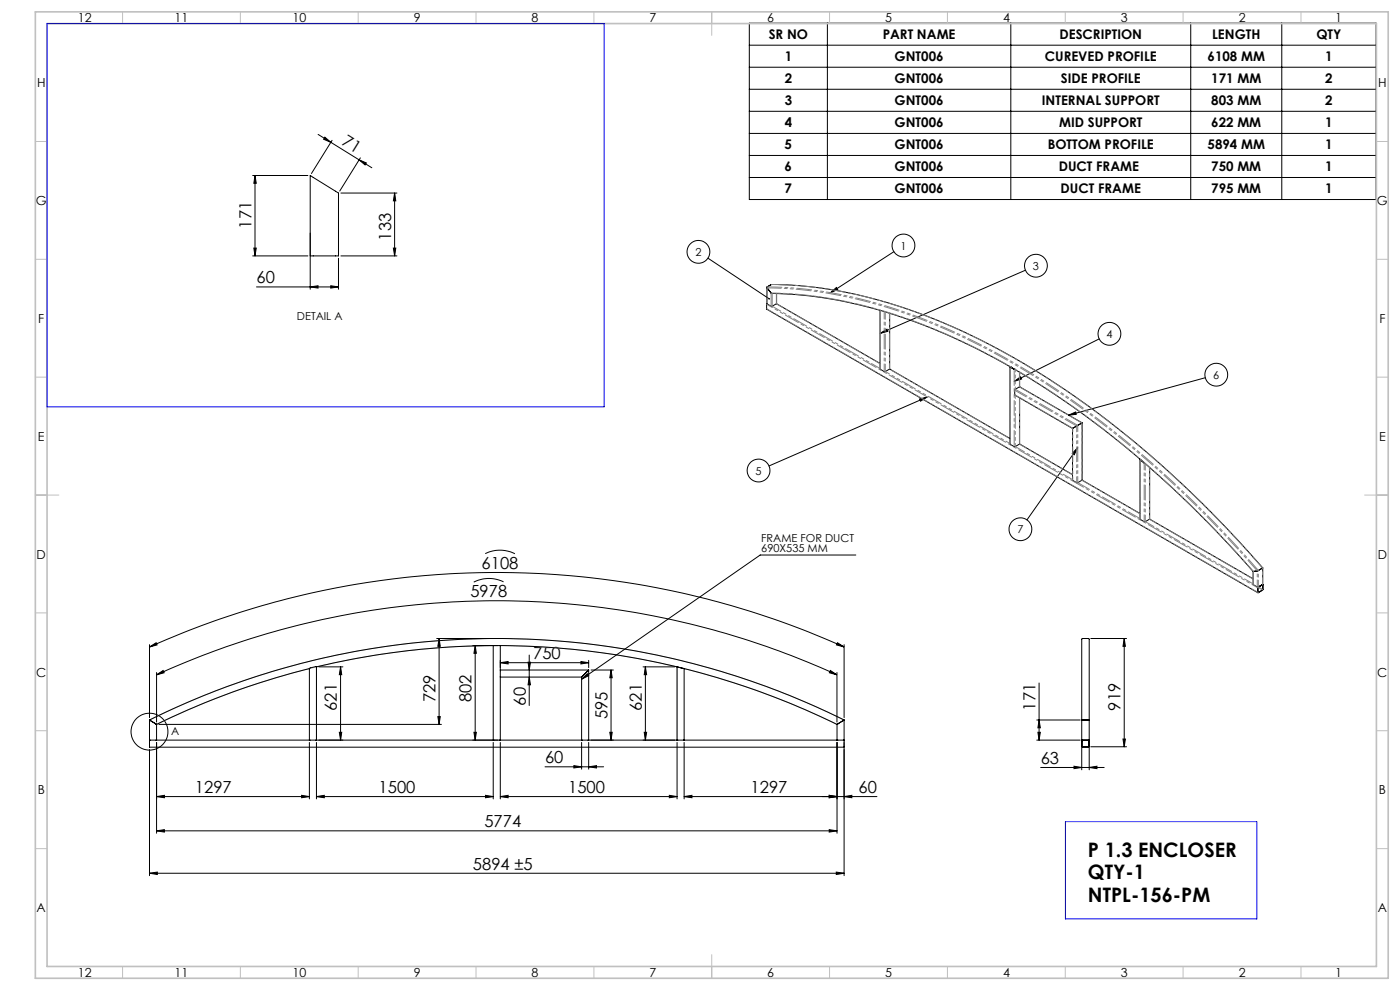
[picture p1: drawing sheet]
<svg xmlns="http://www.w3.org/2000/svg" width="594mm" height="420mm" viewBox="0 0 594 420" stroke-linecap="round" stroke-linejoin="round" font-family="sans-serif">
<g fill="none" stroke="#000" stroke-width=".42">
<path d="M317.9 9.8h265.9v74.8h-265.9zM317.9 19.2h265.9M351 9.8v74.8M428.9 9.8v74.8M505.2 9.8v74.8M543.8 9.8v74.8M317.9 28.5h265.9M317.9 37.9h265.9M135 57l22.8 14.2M137.8 58.2l2.6 2.2-3.1-1.3zM140.9 59.5l-8.7 14.1M317.9 47.2h265.9"/>
<path d="M317.9 56.6h265.9M107.2 74.5h23.4M108.2 74.5v34.1M108.2 74.5l.5 3.3h-1zM152.4 67.8l3 1.3-.5 .9zM152.9 67l-8.8 14.1M317.9 66h265.9M317.9 75.3h265.9M144.6 81.9h23.8M167.4 81.9v26.7M167.4 81.9l.5 3.3h-1zM107.2 108.6h23.4"/>
<path d="M107.7 105.3h1l-.5 3.3zM131.6 108.6h12v-26.7l-12-7.4v48.2M143.6 109.6v13.1M144.6 108.6h23.8M166.9 105.3h1l-.5 3.3zM300.4 109.5l26 17.3M379.3 106.8l-26.9 17.4M435.1 114.6l-61.6 26.8M108.8 121.7h34.8M131.6 121.7l3.3-.5v1zM140.3 121.2l3.3 .5-3.3 .5zM325.4 128.8l-.1 2.4 208.4 120.3"/>
<path d="M325.4 121.9v6.9M325.5 121.7v.4M325.5 122.1l1.7 2.2M327.2 124.3l.2 .2a172.5 172.5 0 0 1 46 7.2M327.2 124.3l.1 .1M327.3 120.7a194.4 194.4 0 0 1 80.1 19.4 363.6 363.6 0 0 1 100.5 71.3 487.8 487.8 0 0 1 27.8 29.5M327.3 120.7h.1M327.3 120.7l-1.8 1M329.5 128.9l43.9 25.3M329.5 124.5v4.3l-2 1.2-2.1-1.2M352.4 124.2l2.5-2.2 .5 .8zM373.4 131.7v24.9l1.8 1.1 2.3-1.2v-23.6"/>
<path d="M373.4 131.6l1.8 .6M375.4 132.3a290.2 290.2 0 0 1 91 48.5 450.9 450.9 0 0 1 65.3 61.6M373.5 141.4l2.8-1.8 .4 1zM377.4 156.5l51.1 29.5M428.7 155.7h.1M428.7 155.7l1.7 1M430.4 156.7h.1M430.6 156.8l-2-1.2-.1 32.8 2 1.1 2.1-1.2v-19.5M432.6 157.9v6.2M466.4 143.8l-36.1 18M390.1 169.3l3.3-.9-2.8 1.8zM393.4 168.4l-67.1 29.3"/>
<path d="M430.3 161.8l2.7-1.9 .5 .9zM453.3 176.2l3.1-1.4 .2 1zM459 179.4l-3.8 2.3M459.1 179.4h-.1M459.1 179.4l-26.4-15.3-2.1 1.2v2.3l24.4 14.2M459.1 179.4v24.2l-2.1 1.2-2-1.1v-21.9M511.4 160.2l-58.1 16M432.6 188.4l22.4 12.9M455.2 181.7l-.2 .1M457.3 189.9l-1.5 3-.9-.6zM457.3 189.9l-21.6 30.7M483.7 194.8l2.1 1.8"/>
<path d="M483.7 194.9v25.4l1.9 1.1 2.2-1.2v-21.9M483.9 195h.1M483.9 195l1.7 1.4M485.6 196.4h.1M459.1 203.7l24.6 14.2M205.9 234.9a14.1 14.1 0 0 1 12.6 0M363.1 235.5h-40.6l-75.7 52.6M487.8 220.2l43.9 25.4M213.6 246.9a14 14 0 0 0-12.6 .1M531.7 242.4v5.6l2.2 1M531.7 242.4h.1M533.4 242.2l-1.7 .2"/>
<path d="M533.8 249.1l1.9-1v2.1l-1.9 1.1zM533.9 242l-.5 .2M533.9 249l-.3 .3v2.1h.3M535.7 248l.1 2.2-1.9 1.2M535.7 241l-1.8 1M535.7 248l-1.8 1M535.7 240.9v.1M535.7 247.9h.1M535.8 247.8l-.1 .2M535.8 240.9v6.9M63.4 274.5l2.9-1.8 .3 .9zM63.4 274.5a359.3 359.3 0 0 1 294.7 0"/>
<path d="M63.4 273.5v31M185.3 270.9h24.5M186.3 270.9l.5 3.3h-1zM186.3 270.9v36.4M200.6 273.9h11.7M201.6 273.9l.5 3.3h-1zM201.6 273.9v40.1M209.3 273.9v40.1h.3M209.3 273.9a328.1 328.1 0 0 0-75 9v31.1M209.3 273.9h.3M212.3 273.9a328 328 0 0 1 142.8 33.4M212.3 273.9v10.4"/>
<path d="M224.5 277.9v21.4M355.3 272.7l2.8 1.8-3.2-.9zM358.1 273.5v31M462.8 270.9h15.2M477 270.9l.5 3.3h-1zM477 270.9v45.9M66.4 286.3l2.8-1.8 .4 .9zM66.4 286.3a347.1 347.1 0 0 1 288.7 0M66.4 285.3v21M134.1 282.8l-2.6 .6M135.3 282.9h10.2M144.5 282.9v31.1"/>
<path d="M144.5 282.9l.5 3.3h-1zM212.3 284.3v2.9M212.3 287.2v26.8M212.3 284.3h37.5M212.3 287.2h34.5M212.3 281.1l3.3-.4v1zM212.3 281.1h37.5M224 280.9h1.1l-.6 3.4zM224.5 287.2l.6 3.3h-1.1zM246.5 280.7l3.3 .4-3.3 .6zM246.8 288.1l2.4-2.3 .6 .8zM246.8 287.2v26.8"/>
<path d="M247.1 286.9l-.3 .3M249.4 284.6l-2.3 2.3M249.8 280.2v3M249.8 284.3l-.4 .3M249.8 284.3v29.7M250.8 284.3h9.4M259.3 284.3l.5 3.2h-1.1zM259.3 284.3v29.7M272.8 282.9h13.5M273.8 282.9v31.1M273.8 282.9l.6 3.3h-1.1zM352.3 284.5l2.8 1.8-3.2-.9z"/>
<path d="M355.1 285.3v21M440.9 289.8v24.2M63.4 318v53.5M63.4 305.5a331.3 331.3 0 0 1 294.7 0M63.4 305.5l.3 .2M63.4 314h3M63.4 314v3h294.7v-.3M63.4 305.5v8.5M63.7 305.7l2.4 1.4M66.1 307.1l.3 .2M66.4 315v38.5M66.4 307.3a326.8 326.8 0 0 1 64.9-23.6v30.3"/>
<path d="M66.4 307.3v6.7M66.4 314h64.9M67.4 307.3h119.9M131.3 314h3M131.3 315v23.9M134.3 314h78M134.3 315v23.9M144 310.7h1l-.5 3.3zM185.8 304h1l-.5 3.3zM201.1 310.7h1l-.5 3.3zM209.3 315v23.9M212.3 315v23.9"/>
<path d="M212.3 314h34.5M246.8 315v11.3M246.8 314h3M249.8 315v11.3M249.8 314h37.5M258.7 310.7h1.1l-.5 3.3zM273.3 310.7h1.1l-.6 3.3zM287.3 314h3M287.3 314v-31.1l3 .8v30.3M287.3 315v23.9M290.3 315v23.9M290.3 314h64.8"/>
<path d="M355.1 315v38.5M355.1 314h3M355.1 307.3v6.7M355.5 307.1l-.4 .2M357.8 305.7l-2.3 1.4M358.1 305.5l-.3 .2M358.1 314v57.5M358.1 305.5v8.5M439.9 314h18.4M439.9 305.5h18.4M440.4 310.7h1l-.5 3.3zM440.9 305.5l.5 3.3h-1z"/>
<path d="M459 305.7v-34.6l.2-.2h2.7l.2 .3v34.5M459 305.7v8.3h.3M459 316.7l.2 .3h2.7l.2-.3M459.1 314.2h2.8l.1 2.5-2.8 .1zM459.3 305.5l-.3 .2M459.3 314l-.3 .2v12.4M459.3 314h2.5M459.3 305.5h2.5M461.8 305.5l.3 .2M461.8 314l.3 .3v12.3M462.1 305.7v8.3h-.3M462.8 316.8h15.2"/>
<path d="M476.5 313.5h1l-.5 3.3zM66.4 337.9l3.3-.5v1zM66.4 337.9h64.9M128 337.4l3.3 .5-3.3 .5zM134.3 337.9l3.3-.5v1zM134.3 337.9h75M206 337.4l3.3 .5-3.3 .5zM212.3 337.9l3.3-.5v1zM212.3 337.9h75M231.2 325.3h24.9M243.5 324.8l3.3 .5-3.3 .5zM249.8 325.3l3.3-.5v1z"/>
<path d="M284 337.4l3.3 .5-3.3 .5zM290.3 337.9l3.3-.5v1zM290.3 337.9h81.8M351.8 337.4l3.3 .5-3.3 .5zM358.1 337.9l3.3-.5v1zM441.5 325.6h27M455.7 325.1l3.3 .5-3.3 .5zM462.1 325.6l3.3-.5v1zM66.4 352.5l3.3-.5v1zM66.4 352.5h288.7M351.8 352l3.3 .5-3.3 .5zM63.4 370.5l3.3-.5v1z"/>
<path d="M63.4 370.5h294.7M354.8 370l3.3 .5-3.3 .5z"/>
<circle cx="296.3" cy="106.8" r="4.8"/>
<circle cx="383.3" cy="104.1" r="4.8"/>
<circle cx="439.5" cy="112.7" r="4.8"/>
<circle cx="470.7" cy="141.6" r="4.8"/>
<circle cx="516" cy="159" r="4.8"/>
<circle cx="321.9" cy="199.6" r="4.8"/>
<circle cx="432.9" cy="224.5" r="4.8"/>
<circle cx="63.4" cy="310.4" r="7.8"/>
</g>
<g fill="none" stroke="#c0c0c0" stroke-width=".42">
<path d="M52 5v5M102 5v5M152 5v5M202 5v5M252 5v5M302 5v10M352 5v5M402 5v5M452 5v5M502 5v5M552 5v5M15 60h5"/>
<path d="M584 60h5M15 110h5M584 110h5M15 160h5M584 160h5M15 210h10M579 210h10M15 260h5M584 260h5M134.3 282.9v31.1M287.3 282.9v31.1M15 310h5"/>
<path d="M63.4 305.5a331.3 331.3 0 0 1 294.7 0M66.4 307.3a328.2 328.2 0 0 1 288.7 0M584 310h5M15 360h5M584 360h5M52 410v5M102 410v5M152 410v5M202 410v5M252 410v5M302 405v10M352 410v5"/>
<path d="M402 410v5M452 410v5M502 410v5M552 410v5"/>
</g>
<path d="M15 5h574v410h-574zM20 10h564v400h-564z" fill="none" stroke="#c0c0c0" stroke-width=".7"/>
<path d="M20 10h236.3v162.6h-236.3zM452 348.6h81.2v41.3h-81.2z" fill="none" stroke="#00f" stroke-width=".42"/>
<g fill="#000">
<path d="M108.2 74.5l.5 3.3h-1zM107.7 105.3h1l-.5 3.3z"/>
<path d="M137.8 58.2l2.6 2.2-3.1-1.3zM152.4 67.8l3 1.3-.5 .9z"/>
<path d="M167.4 81.9l.5 3.3h-1zM166.9 105.3h1l-.5 3.3z"/>
<path d="M131.6 121.7l3.3-.5v1zM140.3 121.2l3.3 .5-3.3 .5z"/>
<path d="M186.3 270.9l.5 3.3h-1zM185.8 304h1l-.5 3.3z"/>
<path d="M201.6 273.9l.5 3.3h-1zM201.1 310.7h1l-.5 3.3z"/>
<path d="M355.3 272.7l2.8 1.8-3.2-.9zM63.4 274.5l2.9-1.8 .3 .9z"/>
<path d="M144.5 282.9l.5 3.3h-1zM144 310.7h1l-.5 3.3z"/>
<path d="M224 280.9h1.1l-.6 3.4zM224.5 287.2l.6 3.3h-1.1zM477 270.9l.5 3.3h-1zM476.5 313.5h1l-.5 3.3zM440.9 305.5l.5 3.3h-1zM440.4 310.7h1l-.5 3.3z"/>
<path d="M246.8 288.1l2.4-2.3 .6 .8zM352.4 124.2l2.5-2.2 .5 .8zM326.1 126.5l.1 .6 .4-.2-.2-.1 .2 .1v-.4zM373.5 141.4l2.8-1.8 .4 1zM390.1 169.3l3.3-.9-2.8 1.8zM430.3 161.8l2.7-1.9 .5 .9zM453.3 176.2l3.1-1.4 .2 1zM457.3 189.9l-1.5 3-.9-.6z"/>
<path d="M273.8 282.9l.6 3.3h-1.1zM273.3 310.7h1.1l-.6 3.3z"/>
<path d="M352.3 284.5l2.8 1.8-3.2-.9zM66.4 286.3l2.8-1.8 .4 .9z"/>
<path d="M258.7 310.7h1.1l-.5 3.3zM259.3 284.3l.5 3.2h-1.1z"/>
<path d="M128 337.4l3.3 .5-3.3 .5zM66.4 337.9l3.3-.5v1z"/>
<path d="M134.3 337.9l3.3-.5v1zM206 337.4l3.3 .5-3.3 .5z"/>
<path d="M212.3 337.9l3.3-.5v1zM284 337.4l3.3 .5-3.3 .5z"/>
<path d="M290.3 337.9l3.3-.5v1zM351.8 337.4l3.3 .5-3.3 .5z"/>
<path d="M351.8 337.4l3.3 .5-3.3 .5zM358.1 337.9l3.3-.5v1zM243.5 324.8l3.3 .5-3.3 .5zM249.8 325.3l3.3-.5v1zM455.7 325.1l3.3 .5-3.3 .5zM462.1 325.6l3.3-.5v1z"/>
<path d="M66.4 352.5l3.3-.5v1zM351.8 352l3.3 .5-3.3 .5z"/>
<path d="M354.8 370l3.3 .5-3.3 .5zM63.4 370.5l3.3-.5v1zM246.5 280.7l3.3 .4-3.3 .6zM212.3 281.1l3.3-.4v1z"/>
</g>
<path d="M456.8 180.7l-26.3-15.2" fill="none" stroke="#808080" stroke-width=".42" stroke-dasharray="6.3 1.3 1.3 1.3 1.3 1.3" stroke-dashoffset=".7"/>
<path d="M459.1 179.4l-26.6-15.3M457.3 180.5l-26.5-15.3M483.7 220l-26.4-15.2" fill="none" stroke="#808080" stroke-width=".42" stroke-dasharray="6.3 1.3 1.3 1.3 1.3 1.3" stroke-dashoffset=".6"/>
<path d="M455.2 181.7l-24.7-14.2" fill="none" stroke="#808080" stroke-width=".42" stroke-dasharray="6.3 1.3 1.3 1.3 1.3 1.3" stroke-dashoffset="1.7"/>
<path d="M457.3 204.8v-24.3M459.1 203.7v-24.3" fill="none" stroke="#808080" stroke-width=".42" stroke-dasharray="6.3 1.3 1.3 1.3 1.3 1.3" stroke-dashoffset="3.7"/>
<path d="M456.8 204.8v-24.1" fill="none" stroke="#808080" stroke-width=".42" stroke-dasharray="6.3 1.3 1.3 1.3 1.3 1.3" stroke-dashoffset="3.9"/>
<path d="M455.2 203.8v-22.1" fill="none" stroke="#808080" stroke-width=".42" stroke-dasharray="6.3 1.3 1.3 1.3 1.3 1.3" stroke-dashoffset="4.8"/>
<path d="M375.6 132.3v25.3M373.4 154.3l-44-25.4M483.8 195v25.3M531.7 245.7l-44-25.4" fill="none" stroke="#808080" stroke-width=".42" stroke-dasharray="6.3 1.3 1.3 1.3 1.3 1.3" stroke-dashoffset="3.2"/>
<path d="M485.5 196.5v24.8M533.7 249.4l-208.4-120.3M533.7 251.3l-208.4-120.3M533.9 249v-7M535.7 248v-7" fill="none" stroke="#808080" stroke-width=".42" stroke-dasharray="6.3 1.3 1.3 1.3 1.3 1.3" stroke-dashoffset="3.5"/>
<path d="M485.9 196.7v24.6" fill="none" stroke="#808080" stroke-width=".42" stroke-dasharray="6.3 1.3 1.3 1.3 1.3 1.3" stroke-dashoffset="3.6"/>
<path d="M487.7 198.2v22.1" fill="none" stroke="#808080" stroke-width=".42" stroke-dasharray="6.3 1.3 1.3 1.3 1.3 1.3" stroke-dashoffset="4.9"/>
<path d="M327.2 124.3v5.6M327.6 124.5v5.4M329.4 124.5v4.4M428.8 155.7h.1M432.5 157.9v6.2M483.9 194.9v.1M531.8 248v-5.6M533.9 251.3l-.1-.1M535.7 250.3l-1.9-1.1M535.8 248.2l-.1-.1M535.8 250.1l-1.8-1" fill="none" stroke="#808080" stroke-width=".42" stroke-dasharray="6.3 1.3 1.3 1.3 1.3 1.3"/>
<path d="M375.2 132.1v25.5" fill="none" stroke="#808080" stroke-width=".42" stroke-dasharray="6.3 1.3 1.3 1.3 1.3 1.3" stroke-dashoffset="3.1"/>
<path d="M377.4 132.9v23.7" fill="none" stroke="#808080" stroke-width=".42" stroke-dasharray="6.3 1.3 1.3 1.3 1.3 1.3" stroke-dashoffset="4"/>
<path d="M325.5 122.1v6.8M373.5 131.6v25M533.4 249v-6.8" fill="none" stroke="#808080" stroke-width=".42" stroke-dasharray="6.3 1.3 1.3 1.3 1.3 1.3" stroke-dashoffset="3.4"/>
<path d="M428.6 155.7v32.8M430.3 156.7v32.7" fill="none" stroke="#808080" stroke-width=".42" stroke-dasharray="6.3 1.3 1.3 1.3 1.3 1.3" stroke-dashoffset="-.5"/>
<path d="M430.8 156.8v8.4" fill="none" stroke="#808080" stroke-width=".42" stroke-dasharray="6.3 1.3 1.3 1.3 1.3 1.3" stroke-dashoffset="5.4"/>
<path d="M430.8 167.7v21.7" fill="none" stroke="#808080" stroke-width=".42" stroke-dasharray="6.3 1.3 1.3 1.3 1.3 1.3" stroke-dashoffset="5"/>
<path d="M432.5 168.7v19.7" fill="none" stroke="#808080" stroke-width=".42" stroke-dasharray="6.3 1.3 1.3 1.3 1.3 1.3" stroke-dashoffset="-.3"/>
<path d="M533.9 242a414.8 414.8 0 0 0-107.8-90.4 222.5 222.5 0 0 0-87.5-29.3l-13.1-.6M535.7 241a414.8 414.8 0 0 0-107.8-90.4 222.5 222.5 0 0 0-87.5-29.3l-13.1-.6" fill="none" stroke="#808080" stroke-width=".42" stroke-dasharray="6.3 1.3 1.3 1.3 1.3 1.3" stroke-dashoffset=".1"/>
<path d="M533.4 242.2a414.3 414.3 0 0 0-107.5-90.2 222.4 222.4 0 0 0-87.3-29.2l-13.1-.7" fill="none" stroke="#808080" stroke-width=".42" stroke-dasharray="6.3 1.3 1.3 1.3 1.3 1.3" stroke-dashoffset=".4"/>
<path d="M531.8 242.4a410.4 410.4 0 0 0-105.9-88.4 220.6 220.6 0 0 0-87.5-29.1l-11.2-.6" fill="none" stroke="#808080" stroke-width=".42" stroke-dasharray="6.3 1.3 1.3 1.3 1.3 1.3" stroke-dashoffset="2.4"/>
<path d="M373.4 156.3l-45.8-26.4M531.7 247.7l-45.8-26.4" fill="none" stroke="#808080" stroke-width=".42" stroke-dasharray="6.3 1.3 1.3 1.3 1.3 1.3" stroke-dashoffset="2.2"/>
<path d="M455.1 203.5l-24.3-14.1" fill="none" stroke="#808080" stroke-width=".42" stroke-dasharray="6.3 1.3 1.3 1.3 1.3 1.3" stroke-dashoffset="1.8"/>
<path d="M428.5 188.2l-52.9-30.6" fill="none" stroke="#808080" stroke-width=".42" stroke-dasharray="6.3 1.3 1.3 1.3 1.3 1.3" stroke-dashoffset="4.4"/>
<path d="M483.7 218l-24.6-14.3" fill="none" stroke="#808080" stroke-width=".42" stroke-dasharray="6.3 1.3 1.3 1.3 1.3 1.3" stroke-dashoffset="1.6"/>
<path d="M455.1 201.4l-22.6-13" fill="none" stroke="#808080" stroke-width=".42" stroke-dasharray="6.3 1.3 1.3 1.3 1.3 1.3" stroke-dashoffset="2.9"/>
<path d="M428.5 186.1l-51.1-29.5" fill="none" stroke="#808080" stroke-width=".42" stroke-dasharray="6.3 1.3 1.3 1.3 1.3 1.3" stroke-dashoffset="-1"/>
<g font-size="8.5">
<text x="461.6" y="363.6">P 1.3 ENCLOSER</text>
<text x="461.6" y="373">QTY-1</text>
<text x="461.6" y="382.5">NTPL-156-PM</text>
</g>
<g font-size="7.1">
<text x="144.7" y="61.2" transform="rotate(32 144.7 61.2)">71</text>
<text x="106.7" y="96.9" transform="rotate(-90 106.7 96.9)">171</text>
<text x="165.9" y="102" transform="rotate(-90 165.9 102)">133</text>
<text x="108.9" y="120.2">60</text>
<text x="204.4" y="241.3">6108</text>
<text x="199.6" y="253.4" transform="rotate(-1 199.6 253.4)">5978</text>
<text x="226.2" y="279.6">750</text>
<text x="184.8" y="297.9" transform="rotate(-90 184.8 297.9)">729</text>
<text x="200.1" y="297.9" transform="rotate(-90 200.1 297.9)">802</text>
<text x="223" y="299.3" transform="rotate(-90 223 299.3)">60</text>
<text x="143" y="301.5" transform="rotate(-90 143 301.5)">621</text>
<text x="257.7" y="305.1" transform="rotate(-90 257.7 305.1)">595</text>
<text x="272.3" y="301.5" transform="rotate(-90 272.3 301.5)">621</text>
<text x="439.4" y="301.5" transform="rotate(-90 439.4 301.5)">171</text>
<text x="475.5" y="301.5" transform="rotate(-90 475.5 301.5)">919</text>
<text x="231.3" y="323.8">60</text>
<text x="441.5" y="324">63</text>
<text x="82.7" y="336.4">1297</text>
<text x="160.6" y="336.4">1500</text>
<text x="241.1" y="336.4">1500</text>
<text x="318.5" y="336.4">1297</text>
<text x="364.3" y="336.4">60</text>
<text x="205.5" y="350.9">5774</text>
<text x="200.7" y="368.9">5894 ±5</text>
</g>
<g font-size="5.6">
<text x="326.2" y="16.6">SR NO</text>
<text x="374.5" y="16.6">PART NAME</text>
<text x="449.5" y="16.6">DESCRIPTION</text>
<text x="514.3" y="16.6">LENGTH</text>
<text x="558.6" y="16.6">QTY</text>
<text x="332.9" y="26">1</text>
<text x="379.6" y="26">GNT006</text>
<text x="443.3" y="26">CUREVED PROFILE</text>
<text x="512.4" y="26">6108 MM</text>
<text x="562.3" y="26">1</text>
<text x="332.9" y="35.3">2</text>
<text x="379.6" y="35.3">GNT006</text>
<text x="450.1" y="35.3">SIDE PROFILE</text>
<text x="513.9" y="35.3">171 MM</text>
<text x="562.3" y="35.3">2</text>
<text x="332.9" y="44.7">3</text>
<text x="379.6" y="44.7">GNT006</text>
<text x="442.1" y="44.7">INTERNAL SUPPORT</text>
<text x="513.9" y="44.7">803 MM</text>
<text x="562.3" y="44.7">2</text>
<text x="332.9" y="54">4</text>
<text x="379.6" y="54">GNT006</text>
<text x="449.3" y="54">MID SUPPORT</text>
<text x="513.9" y="54">622 MM</text>
<text x="562.3" y="54">1</text>
<text x="332.9" y="63.4">5</text>
<text x="379.6" y="63.4">GNT006</text>
<text x="444.5" y="63.4">BOTTOM PROFILE</text>
<text x="512.4" y="63.4">5894 MM</text>
<text x="562.3" y="63.4">1</text>
<text x="332.9" y="72.7">6</text>
<text x="379.6" y="72.7">GNT006</text>
<text x="449.2" y="72.7">DUCT FRAME</text>
<text x="513.9" y="72.7">750 MM</text>
<text x="562.3" y="72.7">1</text>
<text x="332.9" y="82.1">7</text>
<text x="379.6" y="82.1">GNT006</text>
<text x="450" y="82.1">DUCT FRAME</text>
<text x="513.9" y="82.1">795 MM</text>
<text x="562.3" y="82.1">1</text>
</g>
<g font-size="5.3">
<text x="33.1" y="9.5">12</text>
<text x="74.1" y="9.5">11</text>
<text x="124.1" y="9.5">10</text>
<text x="175.6" y="9.5">9</text>
<text x="225.6" y="9.5">8</text>
<text x="275.6" y="9.5">7</text>
<text x="325.6" y="9.5">6</text>
<text x="375.6" y="9.5">5</text>
<text x="425.6" y="9.5">4</text>
<text x="475.6" y="9.5">3</text>
<text x="525.6" y="9.5">2</text>
<text x="566.6" y="9.5">1</text>
<text x="15.7" y="37">H</text>
<text x="584.7" y="37">H</text>
<text x="15.2" y="87">G</text>
<text x="584.2" y="87">G</text>
<text x="16.2" y="137">F</text>
<text x="585.2" y="137">F</text>
<text x="16.1" y="187">E</text>
<text x="585.1" y="187">E</text>
<text x="15.5" y="237">D</text>
<text x="584.5" y="237">D</text>
<text x="15.4" y="287">C</text>
<text x="584.4" y="287">C</text>
<text x="16" y="337.1">B</text>
<text x="585" y="337.1">B</text>
<text x="15.5" y="387">A</text>
<text x="584.5" y="387">A</text>
<text x="33.1" y="414.5">12</text>
<text x="74.1" y="414.5">11</text>
<text x="124.1" y="414.5">10</text>
<text x="175.6" y="414.5">9</text>
<text x="225.6" y="414.5">8</text>
<text x="275.6" y="414.5">7</text>
<text x="325.6" y="414.5">6</text>
<text x="375.6" y="414.5">5</text>
<text x="425.6" y="414.5">4</text>
<text x="475.6" y="414.5">3</text>
<text x="525.6" y="414.5">2</text>
<text x="566.6" y="414.5">1</text>
</g>
<g font-size="4.7">
<text x="382" y="105.8">1</text>
<text x="295.1" y="108.5">2</text>
<text x="438.2" y="114.4">3</text>
<text x="126" y="136">DETAIL A</text>
<text x="469.4" y="143.3">4</text>
<text x="514.8" y="160.7">6</text>
<text x="320.6" y="201.3">5</text>
<text x="431.7" y="226.2">7</text>
<text x="323" y="229.8">FRAME FOR DUCT</text>
<text x="323" y="234.4">690X535 MM</text>
<text x="72.7" y="311.7">A</text>
</g>
</svg>
